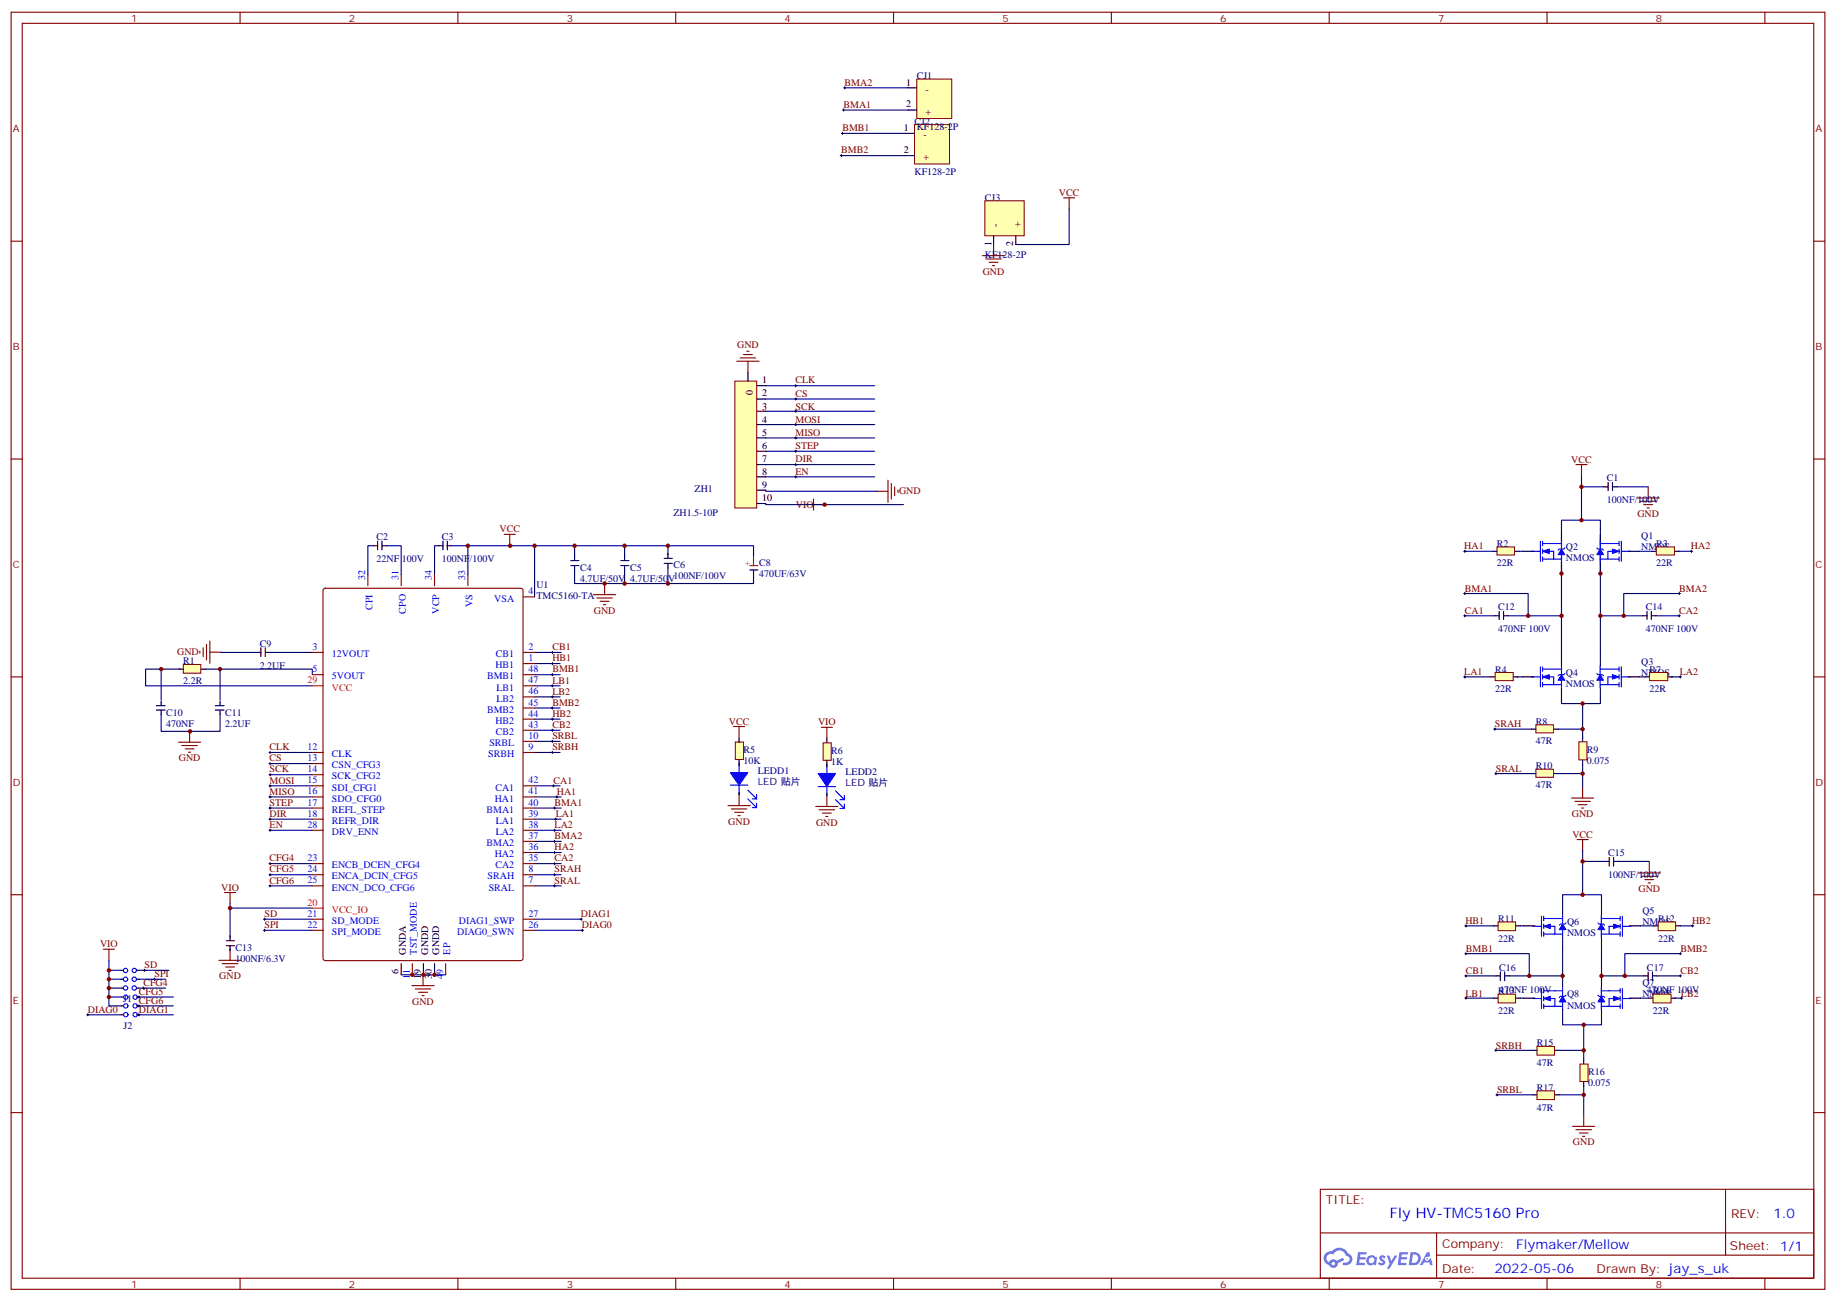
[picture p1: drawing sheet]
<svg xmlns="http://www.w3.org/2000/svg" width="583mm" height="413mm" viewBox="0 0 583 413" stroke-linecap="round" stroke-linejoin="round" font-family="sans-serif">
<g fill="none" stroke="#000" stroke-width=".32">
<path d="M267.4 34.9h.7M267.8 27.9h.7M267.8 34.6v.7M268.1 27.5v.7M266.7 49.4h.7M267.1 42.3h.7M267.1 49v.7M267.4 42v.7M252.2 122.4h.7M252.2 139h.7M252.2 134.8h.7M252.2 130.5h.7"/>
<path d="M252.2 126.6h.7M252.6 122.1v.7M252.6 126.3v.7M252.6 130.2v.7M252.6 134.4v.7M252.6 138.6v.7M252.2 151.3h.7M252.2 147.5h.7M252.2 143.2h.7M252.6 142.9v.7M252.6 147.1v.7M252.6 151v.7"/>
<path d="M464.6 175h.7M465 174.6v.7M536.6 175h.7M536.9 174.6v.7M464.6 188.4h.7M464.6 195.4h.7M465 188v.7M465 195.1v.7M532.7 188.4h.7M532.7 195.4h.7M533 188v.7M533 195.1v.7"/>
<path d="M175 207.1h.7M175 210.6h.7M175 214.1h.7M175 217.7h.7M175.3 206.7v.7M175.3 210.3v.7M175.3 213.8v.7M175.3 217.3v.7M464.6 214.8h.7M465 214.5v.7M533 214.8h.8M533.4 214.5v.7"/>
<path d="M85.4 238.8h.7M85.7 238.5v.7M175 238.8h.7M175 221.2h.7M175 224.7h.7M175 228.2h.7M175 231.8h.7M175 235.3h.7M175.3 220.8v.7M175.3 224.4v.7M175.3 227.9v.7M175.3 231.4v.7"/>
<path d="M175.3 234.9v.8M175.3 238.5v.7M474.1 231.4h.7M474.5 231.1v.7M85.4 242.4h.7M85.4 245.9h.7M85.4 249.4h.7M85.4 252.9h.7M85.4 256.5h.7M85.4 260h.7M85.7 242v.7M85.7 245.5v.7"/>
<path d="M85.7 249.1v.7M85.7 252.6v.7M85.7 256.1v.7M85.7 259.6v.7M175.3 249.4h.7M175.7 256.5h.7M175.7 249.1v.7M176 260h.7M176 256.1v.7M176.4 252.9h.7M176.4 259.6v.7M176.7 252.6v.7"/>
<path d="M474.5 245.5h.7M474.8 245.2v.7M85.4 263.5h.7M85.4 274.1h.7M85.4 277.6h.7M85.7 263.2v.7M85.7 273.8v.7M85.7 277.3v.7M175.7 263.5h.7M175.7 267.1h.7M175.7 270.6h.7M175.7 274.1h.7"/>
<path d="M175.7 277.6h.7M176 263.2v.7M176 266.7v.7M176 270.2v.7M176 273.8v.7M176 277.3v.7M83.6 291.7h.7M83.6 295.3h.7M84 291.4v.7M84 294.9v.7M85.4 281.2h.7M85.7 280.8v.7"/>
<path d="M175.7 281.2h.7M176 280.8v.7M184.1 291.7h.8M184.5 291.4v.7M184.5 295.3h.7M184.9 294.9v.7M465 293.9h.7M465.3 293.5v.7M536.9 293.9h.7M537.3 293.5v.7M43.7 319.3h.7M43.7 316.4h.7"/>
<path d="M44.1 316.1v.7M44.1 318.9v.7M45.2 313.6h.7M45.5 308h.7M45.5 313.3v.7M45.9 307.6v.7M48.7 310.8h.7M49 310.4v.7M465 316.8h.7M465 302.7h.7M465 309.7h.7M465.3 302.3v.7"/>
<path d="M465.3 309.4v.7M465.3 316.4v.7M533 302.7h.8M533 309.7h.8M533.4 302.3v.7M533.4 309.4v.7M533.4 316.8h.7M533.8 316.4v.7M27.5 322.1h.7M27.9 321.7v.7M43.7 322.1h.7M44.1 321.7v.7"/>
<path d="M474.5 333.4h.7M474.8 333v.7M474.8 347.5h.7M475.2 347.1v.7"/>
</g>
<g fill="none" stroke="#800000" stroke-width=".35">
<path d="M315.4 77.6v3.5M337.6 62.8h3.5M339.4 62.8v3.5M311.9 81.1h7M312.9 82.2h5M314 83.3h2.8M315 84.3h.7M233.9 114.7h7M234.9 113.6h5M236 112.5h2.8M237.1 111.5h.7M237.4 114.7v3.5"/>
<path d="M258.2 158.4v3.5M278.3 155.9h3.6M281.9 152.4v7.1M282.9 153.5v4.9M284 154.5v2.8M285 155.6v.7M500.2 147.5h3.6M502 147.5v3.5M519.6 158h7.1M520.7 159.1h4.9M523.2 154.5v3.5M160 169.6h3.6"/>
<path d="M161.8 169.6v3.5M258.2 160.2h3.6M521.8 160.2h2.8M522.8 161.2h.7M188.4 188.7h7M189.4 189.8h5M190.5 190.9h2.8M191.6 191.9h.7M191.9 185.2v3.5M63.4 206.6v.7M64.5 205.6v2.8M65.6 204.5v5"/>
<path d="M66.6 207h3.5M66.6 203.5v7M56.7 235.6h7M57.7 236.6h5M58.8 237.7h2.8M59.8 238.7h.7M60.2 232v3.6M232.8 230.6h3.6M234.6 230.6v3.5M260.7 230.9h3.5M262.5 230.9v3.5M231.1 255.7h7"/>
<path d="M232.1 256.8h5M233.2 257.8h2.8M234.2 258.9h.7M234.6 252.2v3.5M258.9 256h7.1M260 257h4.9M261.1 258.1h2.8M262.1 259.1h.7M262.5 252.4v3.6M498.8 253.3h7.1M499.9 254.4h4.9M500.9 255.4h2.9"/>
<path d="M502 256.5h.7M502.4 249.8v3.5M500.6 266.5h3.5M502.4 266.5v3.5M520 277.1h7M521.1 278.1h4.9M522.1 279.2h2.8M523.5 273.5v3.6M71.3 283.3h3.5M73 283.3v3.5M523.2 280.2h.7M32.8 301.3h3.5"/>
<path d="M34.6 301.3v3.5M69.5 304.8h7.1M70.6 305.9h4.9M71.6 306.9h2.8M72.7 308h.7M73 301.3v3.5M130.8 312.8h7M131.8 313.9h4.9M132.9 314.9h2.8M133.9 316h.7M134.3 309.3v3.5M499.2 357.5h7"/>
<path d="M500.2 358.6h5M501.3 359.6h2.8M502.7 354v3.5M502.4 360.7h.7"/>
</g>
<g fill="none" stroke="#000080" stroke-width=".35">
<path d="M267.8 34.9h20.4M268.1 27.9h20.1M267.1 49.4h20.4M267.4 42.3h20.1M339.4 66.3v11.3h-17M243.1 139h34.5M243.1 134.8h34.5M243.1 130.5h34.5M243.1 126.6h34.5M243.1 122.4h34.5M243.1 155.6v.3h35.2M243.1 159.8v.4h43.7"/>
<path d="M243.1 151.3h34.5M243.1 147.5h34.5M243.1 143.2h34.5M502 151v14.1h-6.3v2.8M502 154.5h7.1M513.3 154.5h9.9M118.5 173.2h-1.7v9.2M122.8 173.2h4.6v9.2M139.3 173.2h-1.4v9.2M143.2 173.2h5.3v9.2M148.5 173.2h21.2v16.2M169.7 173.2h12.7"/>
<path d="M198.3 173.2v3.5M212 176v-2.8h-29.6v3.5M212 173.2h27.2v3.5M465 175h8.8M482.2 175h1.1M495.7 169.7v25.7h-17M502 165.1h6v2.8M508 169.7v25.7h13.4M520.3 175h3.9M532.7 175h4.2M198.3 181v4.2M212 180.3v4.9h-29.6v-4.2"/>
<path d="M239.2 183.8v1.4h-27.2M465 188.4h20.1v7M465 195.4h9.5M495.7 195.4v12.4M508 195.4v12.4M525.6 195.4h7.4M533 188.4h-17.6v7M51.2 212.4v9.8M57.1 212.4h-10.9v5.3h52.9M65.3 212.4h33.8v1.7M69.8 212.4v9.8M70.2 207.1h11.3"/>
<path d="M85.7 207.1h13.4M169.7 207.1h8.5M169.7 210.6h8.1M169.7 214.1h8.1M169.7 217.7h8.1M465 214.8h8.1M481.5 214.8h1.8M520.3 214.8h1.8M530.6 214.8h2.8M51.2 226.8v5.3h18.6v-5.3M85.7 238.8h13.4M169.7 238.8h8.1"/>
<path d="M169.7 221.2h8.1M169.7 224.7h8.1M169.7 228.2h8.1M169.7 231.8h8.1M169.7 235.3h8.1M474.5 231.4h11.6M494.6 231.4h7.8v2.8M495.7 221.9v1.4h12.3v-1.4M502.4 223.3v8.1M85.7 242.4h13.4M85.7 245.9h13.4M85.7 249.4h13.4"/>
<path d="M85.7 252.9h13.4M85.7 256.5h13.4M85.7 260h13.4M169.7 249.4h8.1M169.7 252.9h8.5M169.7 256.5h8.5M169.7 260h8.5M474.8 245.5h11.3M494.6 245.5h7.8M502.4 242.7v7.1M85.7 263.5h13.4M85.7 274.1h13.4"/>
<path d="M85.7 277.6h13.4M169.7 263.5h8.5M169.7 267.1h8.5M169.7 270.6h8.5M169.7 274.1h8.5M169.7 277.6h8.5M502.4 269.9v14.1h-6.4v2.8M502.4 273.4h7M513.6 273.4h9.9M73 286.8v1.4M84 291.7h15.1M84 295.3h15.1"/>
<path d="M85.7 281.2h13.4M99.1 288.2h-26.1v9.2M169.7 291.7h14.8M169.7 295.3h15.2M169.7 281.2h8.5M465.3 293.9h8.8M482.6 293.9h1.1M502.4 284h6v2.8M520.7 293.9h4.2M533.4 293.9h3.9M34.6 316.4v2.9h3.9M34.6 313.6v2.8h3.9"/>
<path d="M34.6 310.8v2.8h3.9M34.6 308v2.8h3.9M34.6 304.8v3.2h3.9M44.1 316.4h10.9M44.1 319.3h10.9M44.1 308h9.5M44.1 310.8h8.5M44.1 313.6h8.5M73 301.3v.3M127.4 309.4h14.1M465.3 302.7h20.1v7M465.3 309.7h9.5"/>
<path d="M465.3 316.8h8.8M482.6 316.8h1.1M496 300.9v8.8h-16.9M508.4 300.9v8.8h13.4M520.7 316.8h2.5M526 309.7h7.4M531.6 316.8h2.2M533.4 302.7h-17.6v7M27.9 322.1h10.6M44.1 322.1h10.9M474.8 333.4h11.7M494.9 333.4h7.8v2.8"/>
<path d="M496 323.8v1.5h12.4v-1.5M502.7 325.3v8.1M475.2 347.5h11.3M494.9 347.5h7.8M502.7 344.7v9.1"/>
</g>
<path d="M118.5 173.2h1.4M119.9 171.7v2.8M121.2 171.7v2.8M121.4 173.2h1.4M139.3 173.2h1.4M140.6 171.7v2.8M141.8 173.2h1.4M142 171.7v2.8M81.5 207.1h1.4M82.8 205.6v2.8M84.2 205.6v2.8M84.3 207.1h1.4" fill="none" stroke="#000" stroke-width=".35"/>
<path d="M58.2 210.9h5.5v2.8h-5.5z" fill="#ffffb0" stroke="#800000" stroke-width=".32"/>
<g fill="none" stroke="#000" stroke-width=".35">
<path d="M181.2 179.5h2.6M181.2 177.9h2.6M182.4 176.4v1.4M182.4 179.6v1.4M197.1 179.5h2.6M197.1 177.9h2.6M198.3 176.4v1.4M198.3 179.6v1.4M210.8 178.8h2.6M210.8 177.2h2.6M212 175.7v1.4M212 178.9v1.4"/>
<path d="M483.3 175h3.5M495.7 167.9v3.5M495.7 178.5v3.5M508 167.9v3.5M508 178.5v3.5M516.8 175h3.5M56.8 212.4h1.4M63.9 212.4h1.4M483.3 214.8h3.5M495.7 207.8v3.5M495.7 218.4v3.5M508 207.8v3.5"/>
<path d="M508 218.4v3.5M516.8 214.8h3.5M49.6 225.4h2.8M49.6 224h2.8M51.2 222.6v1.4M51.2 225.4v1.4M68.3 225.4h2.8M68.3 224h2.8M69.8 222.6v1.4M69.8 225.4v1.4M127.4 305.9v3.5M134.4 305.9v3.5"/>
<path d="M137.9 305.9v3.5"/>
</g>
<g fill="none" stroke="#870000" stroke-width=".35">
<path d="M102.8 186.9l.4-.2h62.1l.7 .4v117.1l-.4 .6-62.4 .1-.6-.5-.1-117zM116.8 182.4v3.5M127.4 182.4v3.5M137.9 182.4v3.5M148.5 182.4v3.5M166.2 189.4h3.5M99.1 207.1h3.6M99.1 214.1h3.6M166.2 217.7h3.5M166.2 210.6h3.5M166.2 207.1h3.5M166.2 214.1h3.5"/>
<path d="M99.1 238.8h3.6M166.2 231.8h3.5M166.2 228.2h3.5M166.2 224.7h3.5M166.2 221.2h3.5M166.2 238.8h3.5M166.2 235.3h3.5M99.1 242.4h3.6M99.1 245.9h3.6M99.1 249.4h3.6M99.1 252.9h3.6M99.1 256.5h3.6"/>
<path d="M99.1 260h3.6M166.2 249.4h3.5M166.2 252.9h3.5M166.2 256.5h3.5M166.2 260h3.5M99.1 274.1h3.6M99.1 277.6h3.6M99.1 263.5h3.6M166.2 274.1h3.5M166.2 277.6h3.5M166.2 263.5h3.5M166.2 270.6h3.5"/>
<path d="M166.2 267.1h3.5M99.1 291.7h3.6M99.1 295.3h3.6M99.1 281.2h3.6M166.2 291.7h3.5M166.2 295.3h3.5M166.2 281.2h3.5M130.9 305.9v3.5M141.5 305.9v3.5"/>
</g>
<path d="M99.1 217.7h3.6M99.1 288.2h3.6" fill="none" stroke="#f00" stroke-width=".35"/>
<g fill="none" stroke="#00f" stroke-width=".35">
<path d="M486.1 175h2.8M488.9 171.8v6.4M489.7 172.5h6M489.7 175h3.5v2.4M489.7 177.4h3.5M489.7 171.8v1.4M489.7 174.3v1.4M489.7 176.7v1.5M493.2 177.4h2.5v1.1M495.7 171.4v2.9M495.7 176v1.4M496.7 173.9l-.3 .4h-1.5l-.3 .3"/>
<path d="M506.9 173.9l.3 .4h1.4l.4 .3M507.9 172.5h6M507.9 171.4v2.9M507.9 176v1.4M510.4 177.4h-2.5v1.1M510.4 177.4h3.5M513.9 175h-3.5v2.4M513.9 171.8v1.4M513.9 174.3v1.4M513.9 176.7v1.5M514.6 175h2.9M514.6 171.8v6.4"/>
<path d="M486.1 214.8h2.8M488.9 211.7v6.3M489.7 211.7v1.4M489.7 214.1v1.4M489.7 216.6v1.4M489.7 214.8h3.5v2.5M489.7 212.4h6M489.7 217.3h3.5M493.2 217.3h2.5v1.1M495.7 211.3v2.8M495.7 215.9v1.4M496.7 213.8l-.3 .3h-1.5l-.3 .4"/>
<path d="M506.9 213.8l.3 .3h1.4l.4 .4M507.9 212.4h6M507.9 211.3v2.8M507.9 215.9v1.4M510.4 217.3h-2.5v1.1M510.4 217.3h3.5M513.9 214.8h-3.5v2.5M513.9 211.7v1.4M513.9 214.1v1.4M513.9 216.6v1.4M514.6 214.8h2.9M514.6 211.7v6.3"/>
</g>
<g fill="#00f" stroke="#00f" stroke-width=".32">
<path d="M489.7 175l2.1-.7v1.4z"/>
<path d="M495.7 174.3l1 1.7h-2.1z"/>
<path d="M489.7 214.8l2.1-.7v1.4z"/>
<path d="M495.7 214.1l1 1.8h-2.1z"/>
<path d="M511.8 174.3l2.1 .7-2.1 .7z"/>
<path d="M507.9 174.3l1.1 1.7h-2.1z"/>
<path d="M511.8 214.1l2.1 .7-2.1 .7z"/>
<path d="M507.9 214.1l1.1 1.8h-2.1z"/>
</g>
<path d="M501.2 235.4h2.5v5.8h-2.5z" fill="#ffffb0" stroke="#800000" stroke-width=".32"/>
<path d="M502.4 233.9v1.4M502.4 241.3v1.4" fill="none" stroke="#000" stroke-width=".35"/>
<path d="M487.5 230h5.6v2.6h-5.6z" fill="#ffffb0" stroke="#800000" stroke-width=".32"/>
<path d="M486.1 231.4h1.4M493.2 231.4h1.4" fill="none" stroke="#000" stroke-width=".35"/>
<path d="M487.5 244.1h5.6v2.6h-5.6z" fill="#ffffb0" stroke="#800000" stroke-width=".32"/>
<g fill="none" stroke="#000" stroke-width=".35">
<path d="M509.1 154.5h1.3M510.4 153.1v2.6M511.8 153.1v2.6M511.9 154.5h1.4M474.5 195.4h1.4M475.9 194v2.6M477.3 194v2.6M477.3 195.4h1.4M521.4 195.4h1.4M522.8 194v2.6M524.2 194v2.6M524.2 195.4h1.4"/>
<path d="M486.1 245.5h1.4M493.2 245.5h1.4M483.7 293.9h3.5M496 286.8v3.5M496 297.4v3.5M508.4 286.8v3.5M508.4 297.4v3.5M517.2 293.9h3.5M483.7 316.8h3.5M496 309.7v3.6M508.4 309.7v3.6M517.2 316.8h3.5"/>
<path d="M496 320.3v3.5M508.4 320.3v3.5"/>
</g>
<g fill="none" stroke="#00f" stroke-width=".35">
<path d="M486.5 294h2.8M489.3 290.8v6.4M490 291.5h6M490 294h3.5v2.5M490 296.5h3.5M490 290.8v1.4M490 293.3v1.4M490 295.8v1.4M493.5 296.5h2.5v1M496 290.5v2.8M496 295.1v1.4M497.1 292.9l-.4 .4h-1.4l-.4 .3"/>
<path d="M507.2 292.9l.4 .4h1.4l.3 .3M508.3 291.5h6M508.3 290.5v2.8M508.3 295.1v1.4M510.8 296.5h-2.5v1M510.8 296.5h3.5M514.3 294h-3.5v2.5M514.3 290.8v1.4M514.3 293.3v1.4M514.3 295.8v1.4M515 294h2.8M515 290.8v6.4"/>
<path d="M486.5 316.9h2.8M489.3 313.8v6.3M490 313.8v1.4M490 316.2v1.4M490 318.7v1.4M490 316.9h3.5v2.5M490 314.5h6M490 319.4h3.5M493.5 319.4h2.5v1.1M496 313.4v2.8M496 318v1.4M497.1 315.9l-.4 .3h-1.4l-.4 .4"/>
<path d="M507.2 315.9l.4 .3h1.4l.3 .4M508.3 314.5h6M508.3 313.4v2.8M508.3 318v1.4M510.8 319.4h-2.5v1.1M510.8 319.4h3.5M514.3 316.9h-3.5v2.5M514.3 313.8v1.4M514.3 316.2v1.4M514.3 318.7v1.4M515 316.9h2.8M515 313.8v6.3"/>
</g>
<g fill="#00f" stroke="#00f" stroke-width=".32">
<path d="M490 294l2.1-.7v1.4z"/>
<path d="M496 293.3l1.1 1.8h-2.2z"/>
<path d="M490 316.9l2.1-.7v1.4z"/>
<path d="M496 316.2l1.1 1.8h-2.2z"/>
<path d="M512.2 293.3l2.1 .7-2.1 .7z"/>
<path d="M508.3 293.3l1 1.8h-2.1z"/>
<path d="M512.2 316.2l2.1 .7-2.1 .7z"/>
<path d="M508.3 316.2l1 1.8h-2.1z"/>
</g>
<path d="M501.5 337.7h2.6v5.6h-2.6z" fill="#ffffb0" stroke="#800000" stroke-width=".32"/>
<path d="M502.7 336.2v1.4M502.7 343.3v1.4" fill="none" stroke="#000" stroke-width=".35"/>
<path d="M487.9 332.1h5.5v2.8h-5.5z" fill="#ffffb0" stroke="#800000" stroke-width=".32"/>
<path d="M486.5 333.4h1.4M493.6 333.4h1.3" fill="none" stroke="#000" stroke-width=".35"/>
<path d="M487.9 346.2h5.5v2.8h-5.5z" fill="#ffffb0" stroke="#800000" stroke-width=".32"/>
<g fill="none" stroke="#000" stroke-width=".35">
<path d="M509.4 273.4h1.4M510.8 272.1v2.8M512.2 272.1v2.8M512.3 273.4h1.3M474.8 309.7h1.4M476.2 308.5v2.8M477.6 308.5v2.8M477.7 309.7h1.4M521.8 309.7h1.3M523.1 308.5v2.8M524.5 308.5v2.8M524.6 309.7h1.4"/>
<path d="M486.5 347.5h1.4M493.6 347.5h1.3"/>
</g>
<path d="M475.2 173.6h5.5v2.6h-5.5z" fill="#ffffb0" stroke="#800000" stroke-width=".32"/>
<path d="M473.8 175h1.4M480.9 175h1.3" fill="none" stroke="#000" stroke-width=".35"/>
<path d="M474.6 213.5h5.7v2.5h-5.7z" fill="#ffffb0" stroke="#800000" stroke-width=".32"/>
<path d="M473.1 214.8h1.4M480.5 214.8h1.4" fill="none" stroke="#000" stroke-width=".35"/>
<path d="M525.7 173.6h5.8v2.6h-5.8z" fill="#ffffb0" stroke="#800000" stroke-width=".32"/>
<path d="M524.2 175h1.4M531.7 175h1.3" fill="none" stroke="#000" stroke-width=".35"/>
<path d="M523.6 213.5h5.8v2.5h-5.8z" fill="#ffffb0" stroke="#800000" stroke-width=".32"/>
<path d="M522.1 214.8h1.4M529.5 214.8h1.4" fill="none" stroke="#000" stroke-width=".35"/>
<path d="M475.5 292.6h5.6v2.8h-5.6z" fill="#ffffb0" stroke="#800000" stroke-width=".32"/>
<path d="M474.1 293.9h1.4M481.2 293.9h1.4" fill="none" stroke="#000" stroke-width=".35"/>
<path d="M475.5 315.5h5.6v2.8h-5.6z" fill="#ffffb0" stroke="#800000" stroke-width=".32"/>
<path d="M474.1 316.8h1.4M481.2 316.8h1.4" fill="none" stroke="#000" stroke-width=".35"/>
<path d="M524.7 315.5h5.7v2.8h-5.7z" fill="#ffffb0" stroke="#800000" stroke-width=".32"/>
<path d="M523.2 316.8h1.4M530.6 316.8h1.4" fill="none" stroke="#000" stroke-width=".35"/>
<path d="M526.3 292.6h5.6v2.8h-5.6z" fill="#ffffb0" stroke="#800000" stroke-width=".32"/>
<path d="M238 180.9h2.6M239.2 181v2.8M524.9 293.9h1.4M532 293.9h1.4" fill="none" stroke="#000" stroke-width=".35"/>
<path d="M238 179.5h2.6M239.2 176.7v2.8" fill="none" stroke="#f00" stroke-width=".35"/>
<path d="M312.6 63.7h12.5v11.1h-12.5z" fill="#ffffb0" stroke="#800000" stroke-width=".32"/>
<path d="M315.4 74.8v2.8M322.4 74.8v2.8" fill="none" stroke="#000" stroke-width=".35"/>
<path d="M290.3 39.6h11.1v12.5h-11.1z" fill="#ffffb0" stroke="#800000" stroke-width=".32"/>
<path d="M287.5 42.3h2.8M287.5 49.4h2.8" fill="none" stroke="#000" stroke-width=".35"/>
<path d="M291 25.1h11.1v12.5h-11.1z" fill="#ffffb0" stroke="#800000" stroke-width=".32"/>
<path d="M288.2 27.9h2.8M288.2 34.9h2.8" fill="none" stroke="#000" stroke-width=".35"/>
<path d="M233.3 121h6.9v40.2h-6.9z" fill="#ffffb0" stroke="#800000" stroke-width=".32"/>
<g fill="none" stroke="#000" stroke-width=".35">
<path d="M237.4 118.2v2.8M240.3 139h2.8M240.3 134.8h2.8M240.3 130.5h2.8M240.3 126.6h2.8M240.3 122.4h2.8M240.3 143.2h2.8M240.3 147.5h2.8M240.3 151.3h2.8M240.3 155.6h2.8M240.3 159.8h2.8M234.6 242.4v.7"/>
<path d="M234.6 251.5v.7M71.8 298.6h2.6M73 297v1.4M38.5 308h.6M38.5 310.8h.6M38.5 313.6h.6M38.5 316.4h.6M38.5 319.3h.6M43.4 308h.7M43.4 310.8h.7M43.4 313.6h.7M43.4 316.4h.7"/>
<path d="M43.4 319.3h.7M71.8 300.2h2.6M73 300.2v1.4M38.5 322.1h.6M43.4 322.1h.7"/>
</g>
<g fill="none" stroke="#00f" stroke-width=".35">
<path d="M231.8 249.2h5.6M234.6 242.4v9.8M237.4 250.8l2.8 2.8M237.4 253.6l2.8 2.7M238.8 253.6h1.4M238.8 256.3h1.4M240.2 252.2v1.4M240.2 254.9v1.4M40.5 308a.69 .69 0 0 0-.9-.6 .69 .69 0 0 0-.3 1.1 .69 .69 0 0 0 1.2-.2v-.3M43.3 308a.7 .7 0 0 0-.9-.6 .7 .7 0 0 0-.3 1.1 .7 .7 0 0 0 1.2-.2v-.3"/>
<circle cx="39.8" cy="310.8" r=".69"/>
<circle cx="39.8" cy="313.6" r=".69"/>
<circle cx="39.9" cy="319.3" r=".69"/>
<circle cx="39.9" cy="316.5" r=".69"/>
<circle cx="42.6" cy="310.8" r=".7"/>
<circle cx="42.6" cy="313.6" r=".69"/>
<circle cx="42.9" cy="319.3" r=".69"/>
<circle cx="42.9" cy="316.5" r=".69"/>
<circle cx="39.9" cy="322" r=".69"/>
<circle cx="42.9" cy="322" r=".69"/>
</g>
<path d="M231.8 245.2h5.6l-2.8 4z" fill="#00f" stroke="#00f" stroke-width=".32"/>
<path d="M233.4 235.5h2.6v5.6h-2.6z" fill="#ffffb0" stroke="#800000" stroke-width=".32"/>
<path d="M234.6 234.2v1.4M234.6 241v1.4M262.5 242.7v.7M262.5 251.9v.7" fill="none" stroke="#000" stroke-width=".35"/>
<path d="M259.7 249.7h5.5M262.5 242.7v9.7M265.2 251l2.8 2.8M265.2 253.8l2.8 2.8M266.6 253.8h1.4M266.6 256.6h1.4M268 252.4v1.4M268 255.2v1.4" fill="none" stroke="#00f" stroke-width=".35"/>
<path d="M259.7 245.5h5.5l-2.7 4.2z" fill="#00f" stroke="#00f" stroke-width=".32"/>
<path d="M261.3 235.8h2.6v5.5h-2.6z" fill="#ffffb0" stroke="#800000" stroke-width=".32"/>
<path d="M262.5 234.2v1.4M262.5 241.3v1.4" fill="none" stroke="#000" stroke-width=".35"/>
<g fill="none" stroke="#870000" stroke-width=".35">
<path d="M3.5 3.9h575.8v405.3h-575.8zM7.1 7.4h568.6v398.3h-568.6zM76.2 3.9v3.5M145.3 3.9v3.5M214.5 3.9v3.5M283.6 3.9v3.5M352.8 3.9v3.5M421.9 3.9v3.5M491.1 3.9v3.5M560.2 3.9v3.5M3.5 76.6h3.6M575.7 76.6h3.6"/>
<path d="M3.5 145.7h3.6M575.7 145.7h3.6M3.5 214.8h3.6M575.7 214.8h3.6M3.5 284h3.6M575.7 284h3.6M3.5 353.1h3.6M575.7 353.1h3.6M419.1 377.5h156.6v28.2h-156.6zM547.7 377.5v20.9M419.1 391.3h156.5M456 398.4h119.6"/>
<path d="M456 391.3v14.1M76.2 405.7v3.5M145.3 405.7v3.5M214.5 405.7v3.5M283.6 405.7v3.5M352.8 405.7v3.5M421.9 405.7v3.5M491.1 405.7v3.5M560.2 405.7v3.5"/>
</g>
<g fill="#5487ff">
<path d="M438.1 398.6a1.22 1.22 0 0 1 1.7 .3l-.4 .6a.47 .47 0 0 0-.3-.4 .47 .47 0 0 0-.5 .2l.1 .2a1.14 1.14 0 0 1 .8 1.8 1.14 1.14 0 0 1-1.9 0l-.2-.2 .5-.6 .7 .4a.29 .29 0 0 0 .3-.2 .29 .29 0 0 0-.2-.3 1.04 1.04 0 0 1-.6-1.8z"/>
<path d="M431.1 397.4h2.3l.4 .2-.2 .5h-1.8l-.1 .9h1.5l.3 .4-.3 .3h-1.6l-.2 1.1 1.7 .1 .2 .3-.2 .3-2.6 .1z"/>
<path d="M444.2 397.4l2.7 .2-.1 .5h-1.8l-.2 .9h1.6l.3 .4-.4 .3h-1.6l-.1 1.1 1.7 .1 .2 .3-.2 .3-2.7 .1z"/>
<path d="M453 397.4h.7l.3 1.3-.6 .3a.69 .69 0 0 0-1 .3 .69 .69 0 0 0 .4 .9 .69 .69 0 0 0 .9-.6l.5-.3 .6 2.2h-.8l-.3-.8h-1.7l-.5 .8h-.8z"/>
<path d="M440.2 398.5h.8l.6 1.8 1.1-1.8h.9l-2.6 4.2h-.8l.9-1.6z"/>
<path d="M447.8 397.4l-.6 4.2h1.3a2.11 2.11 0 0 0 2.5-2.2 2.11 2.11 0 0 0-2.5-2zM448.5 398.1a1.43 1.43 0 0 1 1.6 1.6 1.43 1.43 0 0 1-2 1.1z"/>
<path d="M434.1 399a1.54 1.54 0 0 0-.1 2.2 1.54 1.54 0 0 0 2.1 .1l.7 .3 .3-2.3-.6-.3a1.49 1.49 0 0 0-2.4 0zM434.3 400a.95 .95 0 0 1 1.9 0 .95 .95 0 0 1-1.9 0z"/>
<path d="M420.8 397.8a2.18 2.18 0 0 0 1.1 3.7 1.44 1.44 0 0 0 1.6 .9 1.44 1.44 0 0 0 1.2-1.5l2-1-.5-.7-1.9 1a1.47 1.47 0 0 0-2.4 .4 1.39 1.39 0 0 1-.7-1.9 1.39 1.39 0 0 1 2-.5 2.12 2.12 0 0 1 2.2-1.3 2.12 2.12 0 0 1 1.9 1.7 1.14 1.14 0 0 1 1 1.4 1.14 1.14 0 0 1-1.6 .7 .43 .43 0 0 0-.5 .4 .43 .43 0 0 0 .4 .5 1.98 1.98 0 0 0 2.5-1.3 1.98 1.98 0 0 0-1.2-2.5 3.1 3.1 0 0 0-5.3-.7l-.9 .1zM422.7 401.1a.55 .55 0 0 1 1.1 0 .55 .55 0 0 1-1.1 0z"/>
<circle cx="453" cy="399.5" r=".26"/>
</g>
<g fill="#800000">
<circle cx="34.6" cy="316.4" r=".71"/>
<circle cx="34.6" cy="313.6" r=".71"/>
<circle cx="34.6" cy="310.8" r=".71"/>
<circle cx="34.6" cy="308" r=".71"/>
<circle cx="51.2" cy="212.4" r=".71"/>
<circle cx="60.3" cy="232.1" r=".71"/>
<circle cx="69.9" cy="212.4" r=".71"/>
<circle cx="73" cy="288.2" r=".71"/>
<circle cx="130.9" cy="309.4" r=".71"/>
<circle cx="134.4" cy="309.4" r=".71"/>
<circle cx="137.9" cy="309.4" r=".71"/>
<circle cx="148.5" cy="173.2" r=".71"/>
<circle cx="161.9" cy="173.2" r=".71"/>
<circle cx="169.7" cy="173.2" r=".71"/>
<circle cx="182.4" cy="173.2" r=".71"/>
<circle cx="191.9" cy="185.2" r=".71"/>
<circle cx="198.3" cy="185.2" r=".71"/>
<circle cx="198.3" cy="173.2" r=".71"/>
<circle cx="212" cy="185.2" r=".71"/>
<circle cx="212" cy="173.2" r=".71"/>
<circle cx="261.8" cy="160.2" r=".71"/>
<circle cx="485.1" cy="195.4" r=".71"/>
<circle cx="485.4" cy="309.7" r=".71"/>
<circle cx="495.7" cy="195.4" r=".71"/>
<circle cx="495.7" cy="182" r=".71"/>
<circle cx="496" cy="309.7" r=".71"/>
<circle cx="502" cy="165.1" r=".71"/>
<circle cx="502" cy="154.5" r=".71"/>
<circle cx="502.4" cy="284" r=".71"/>
<circle cx="502.4" cy="273.4" r=".71"/>
<circle cx="502.4" cy="245.5" r=".71"/>
<circle cx="502.4" cy="231.4" r=".71"/>
<circle cx="502.4" cy="223.3" r=".71"/>
<circle cx="502.7" cy="347.5" r=".71"/>
<circle cx="502.7" cy="333.4" r=".71"/>
<circle cx="502.7" cy="325.3" r=".71"/>
<circle cx="508" cy="195.4" r=".71"/>
<circle cx="508" cy="182" r=".71"/>
<circle cx="508.4" cy="309.7" r=".71"/>
<circle cx="515.4" cy="195.4" r=".71"/>
<circle cx="515.8" cy="309.7" r=".71"/>
</g>
<text font-size="4.6" fill="#00f" x="441.2" y="386.5">Fly HV-TMC5160 Pro</text>
<g font-size="4.2" fill="#00f">
<text x="562.9" y="386.7">1.0</text>
<text x="481.3" y="396.3">Flymaker/Mellow</text>
<text x="474.4" y="404.1">2022-05-06</text>
</g>
<g font-size="3.9" fill="#800">
<text x="420.9" y="382.1">TITLE:</text>
<text x="549.5" y="386.7">REV:</text>
<text x="457.8" y="396.3">Company:</text>
<text x="549.1" y="396.9">Sheet: 1/1</text>
<text x="457.8" y="403.9">Date:</text>
<text x="506.8" y="404">Drawn By: jay_s_uk</text>
</g>
<g font-size="3.2" fill="#800">
<text x="41.6" y="6.9">1</text>
<text x="110.8" y="6.9">2</text>
<text x="179.9" y="6.9">3</text>
<text x="249.1" y="6.9">4</text>
<text x="318.2" y="6.9">5</text>
<text x="387.3" y="6.9">6</text>
<text x="456.5" y="6.9">7</text>
<text x="525.6" y="6.9">8</text>
<text x="4.1" y="42">A</text>
<text x="576.3" y="42">A</text>
<text x="4.1" y="111.1">B</text>
<text x="576.3" y="111.1">B</text>
<text x="4.1" y="180.3">C</text>
<text x="576.3" y="180.3">C</text>
<text x="4.1" y="249.4">D</text>
<text x="576.3" y="249.4">D</text>
<text x="4.1" y="318.6">E</text>
<text x="576.3" y="318.6">E</text>
<text x="41.6" y="408.7">1</text>
<text x="110.8" y="408.7">2</text>
<text x="179.9" y="408.7">3</text>
<text x="249.1" y="408.7">4</text>
<text x="318.2" y="408.7">5</text>
<text x="387.3" y="408.7">6</text>
<text x="456.5" y="408.7">7</text>
<text x="525.6" y="408.7">8</text>
</g>
<g font-size="3.2" fill="#800000">
<text x="268.1" y="27.2">BMA2</text>
<text x="267.8" y="34.2">BMA1</text>
<text x="267.4" y="41.7">BMB1</text>
<text x="267.1" y="48.6">BMB2</text>
<text x="336.1" y="62.2">VCC</text>
<text x="312" y="87.2">GND</text>
<text x="234" y="110.5">GND</text>
<text x="252.5" y="121.7">CLK</text>
<text x="252.5" y="125.9">CS</text>
<text x="252.5" y="130">SCK</text>
<text x="252.5" y="134.2">MOSI</text>
<text x="252.5" y="142.5">STEP</text>
<text x="252.5" y="138.4">MISO</text>
<text x="252.5" y="146.7">DIR</text>
<text x="498.8" y="146.8">VCC</text>
<text x="252.5" y="150.9">EN</text>
<text x="252.6" y="161.1">VIO</text>
<text x="285.4" y="156.9">GND</text>
<text x="519.7" y="164.1">GND</text>
<text x="158.6" y="169">VCC</text>
<text x="464.8" y="174.3">HA1</text>
<text x="536.8" y="174.3">HA2</text>
<text x="465" y="187.7">BMA1</text>
<text x="533" y="187.7">BMA2</text>
<text x="188.5" y="194.8">GND</text>
<text x="465" y="194.8">CA1</text>
<text x="533" y="194.8">CA2</text>
<text x="56.2" y="207.9">GND</text>
<text x="175.3" y="206.4">CB1</text>
<text x="175.3" y="209.9">HB1</text>
<text x="175.3" y="213.4">BMB1</text>
<text x="464.8" y="214.2">LA1</text>
<text x="533.2" y="214.2">LA2</text>
<text x="175.3" y="216.9">LB1</text>
<text x="175.3" y="220.5">LB2</text>
<text x="175.3" y="224">BMB2</text>
<text x="175.3" y="227.5">HB2</text>
<text x="175.3" y="231.1">CB2</text>
<text x="231.4" y="230">VCC</text>
<text x="259.7" y="230.2">VIO</text>
<text x="474.5" y="230.8">SRAH</text>
<text x="85.6" y="238.1">CLK</text>
<text x="175.3" y="234.6">SRBL</text>
<text x="175.3" y="238.1">SRBH</text>
<text x="56.8" y="241.6">GND</text>
<text x="85.6" y="241.6">CS</text>
<text x="85.6" y="245.2">SCK</text>
<text x="474.8" y="244.9">SRAL</text>
<text x="85.6" y="248.7">MOSI</text>
<text x="175.7" y="248.7">CA1</text>
<text x="85.6" y="252.2">MISO</text>
<text x="85.6" y="255.7">STEP</text>
<text x="176" y="255.7">BMA1</text>
<text x="176.7" y="252.2">HA1</text>
<text x="85.6" y="259.3">DIR</text>
<text x="85.6" y="262.8">EN</text>
<text x="176" y="262.8">LA2</text>
<text x="176.4" y="259.3">LA1</text>
<text x="231.2" y="261.8">GND</text>
<text x="259" y="262">GND</text>
<text x="498.9" y="259.4">GND</text>
<text x="176" y="266.3">BMA2</text>
<text x="176" y="269.9">HA2</text>
<text x="499.1" y="265.8">VCC</text>
<text x="85.6" y="273.4">CFG4</text>
<text x="176" y="273.4">CA2</text>
<text x="85.6" y="276.9">CFG5</text>
<text x="85.6" y="280.4">CFG6</text>
<text x="176" y="276.9">SRAH</text>
<text x="176" y="280.4">SRAL</text>
<text x="70.2" y="282.6">VIO</text>
<text x="520.1" y="283.1">GND</text>
<text x="84" y="291">SD</text>
<text x="184.4" y="291">DIAG1</text>
<text x="465.2" y="293.4">HB1</text>
<text x="537.1" y="293.4">HB2</text>
<text x="84" y="294.6">SPI</text>
<text x="184.7" y="294.6">DIAG0</text>
<text x="31.8" y="300.6">VIO</text>
<text x="465.3" y="302.2">BMB1</text>
<text x="533.4" y="302.2">BMB2</text>
<text x="45.9" y="307.4">SD</text>
<text x="49" y="310.2">SPI</text>
<text x="69.6" y="310.9">GND</text>
<text x="465.3" y="309.2">CB1</text>
<text x="533.4" y="309.2">CB2</text>
<text x="44.1" y="315.9">CFG5</text>
<text x="45.5" y="312.9">CFG4</text>
<text x="465.2" y="316.3">LB1</text>
<text x="533.6" y="316.3">LB2</text>
<text x="27.9" y="321.4">DIAG0</text>
<text x="44.1" y="321.4">DIAG1</text>
<text x="130.8" y="318.9">GND</text>
<text x="474.8" y="332.9">SRBH</text>
<text x="475.2" y="347">SRBL</text>
<text x="499.3" y="363.6">GND</text>
</g>
<g font-size="3.2">
<text x="287.6" y="27.2">1</text>
<text x="293.8" y="29.5">-</text>
<text x="287.6" y="34.1">2</text>
<text x="286.9" y="41.6">1</text>
<text x="293.8" y="36.4">+</text>
<text x="293.1" y="43.9">-</text>
<text x="286.9" y="48.6">2</text>
<text x="293.1" y="50.9">+</text>
<text x="317" y="72" transform="rotate(-90 317 72)">-</text>
<text x="323.9" y="72" transform="rotate(-90 323.9 72)">+</text>
<text x="314.7" y="78.2" transform="rotate(-90 314.7 78.2)">1</text>
<text x="321.6" y="78.2" transform="rotate(-90 321.6 78.2)">2</text>
<text x="239" y="125.4" transform="rotate(-90 239 125.4)">0</text>
<text x="242" y="125.8">2</text>
<text x="242" y="121.6">1</text>
<text x="242" y="130">3</text>
<text x="242" y="134.1">4</text>
<text x="242" y="142.5">6</text>
<text x="242" y="138.3">5</text>
<text x="242" y="146.6">7</text>
<text x="242" y="150.8">8</text>
<text x="242" y="155">9</text>
<text x="242" y="159.1">10</text>
<text x="128.8" y="303" transform="rotate(-90 128.8 303)">GNDA</text>
<text x="135.9" y="303" transform="rotate(-90 135.9 303)">GNDD</text>
<text x="139.4" y="303" transform="rotate(-90 139.4 303)">GNDD</text>
<text x="126.5" y="309.1" transform="rotate(-90 126.5 309.1)">6</text>
<text x="133.6" y="310.7" transform="rotate(-90 133.6 310.7)">19</text>
<text x="137.1" y="310.7" transform="rotate(-90 137.1 310.7)">30</text>
</g>
<g font-size="3.2" fill="#000080">
<text x="291" y="25.1">CJ1</text>
<text x="290.3" y="39.6">CJ2</text>
<text x="291" y="41.1">KF128-2P</text>
<text x="290.3" y="55.6">KF128-2P</text>
<text x="312.6" y="63.7">CJ3</text>
<text x="312.6" y="81.8">KF128-2P</text>
<text x="510.1" y="152.8">C1</text>
<text x="220.5" y="156.3">ZH1</text>
<text x="510.1" y="159.6">100NF/100V</text>
<text x="213.8" y="163.7">ZH1.5-10P</text>
<text x="119.5" y="171.4">C2</text>
<text x="140.3" y="171.4">C3</text>
<text x="475.2" y="173.6">R2</text>
<text x="521" y="171.1">Q1</text>
<text x="525.7" y="173.6">R3</text>
<text x="119.5" y="178.4">22NF 100V</text>
<text x="140.3" y="178.4">100NF/100V</text>
<text x="240.9" y="179.5">C8</text>
<text x="475.2" y="179.7">22R</text>
<text x="497.1" y="178.2">NMOS</text>
<text x="497.1" y="174.6">Q2</text>
<text x="521" y="174.6">NMOS</text>
<text x="525.7" y="179.7">22R</text>
<text x="184.1" y="184.6">4.7UF/50V</text>
<text x="184.1" y="181.1">C4</text>
<text x="200" y="184.6">4.7UF/50V100NF/100V</text>
<text x="200" y="181.1">C5</text>
<text x="213.8" y="180.4">C6</text>
<text x="240.9" y="183">470UF/63V</text>
<text x="170.3" y="190.2">TMC5160-TA</text>
<text x="170.3" y="186.7">U1</text>
<text x="475.5" y="193.7">C12</text>
<text x="522.4" y="193.7">C14</text>
<text x="475.5" y="200.5">470NF 100V</text>
<text x="522.4" y="200.5">470NF 100V</text>
<text x="82.5" y="205.3">C9</text>
<text x="58.2" y="210.9">R1</text>
<text x="82.5" y="212.3">2.2UF</text>
<text x="474.6" y="213.5">R4</text>
<text x="497.1" y="214.5">Q4</text>
<text x="521" y="214.5">NMOS</text>
<text x="521" y="211">Q3</text>
<text x="523.6" y="213.5">R7</text>
<text x="58.2" y="217.2">2.2R</text>
<text x="474.6" y="219.6">22R</text>
<text x="497.1" y="218">NMOS</text>
<text x="523.6" y="219.6">22R</text>
<text x="52.8" y="227.1">C10</text>
<text x="71.5" y="227.1">C11</text>
<text x="52.8" y="230.7">470NF</text>
<text x="71.5" y="230.7">2.2UF</text>
<text x="487.5" y="230">R8</text>
<text x="236" y="239">R5</text>
<text x="263.9" y="239.3">R6</text>
<text x="487.5" y="236.1">47R</text>
<text x="503.7" y="239">R9</text>
<text x="236" y="242.6">10K</text>
<text x="240.5" y="245.6">LEDD1</text>
<text x="263.9" y="242.8">1K</text>
<text x="268.4" y="245.9">LEDD2</text>
<text x="487.5" y="244.1">R10</text>
<text x="503.7" y="242.5">0.075</text>
<text x="240.5" y="249.3">LED 贴片</text>
<text x="268.4" y="249.5">LED 贴片</text>
<text x="487.5" y="250.2">47R</text>
<text x="510.4" y="271.8">C15</text>
<text x="510.4" y="278.8">100NF/100V</text>
<text x="475.5" y="292.6">R11</text>
<text x="497.4" y="293.6">Q6</text>
<text x="521.3" y="293.6">NMOS</text>
<text x="521.3" y="290.1">Q5</text>
<text x="526.3" y="292.6">R12</text>
<text x="475.5" y="298.9">22R</text>
<text x="497.4" y="297.2">NMOS</text>
<text x="526.3" y="298.9">22R</text>
<text x="74.8" y="305.3">100NF/6.3V</text>
<text x="74.8" y="301.8">C13</text>
<text x="475.9" y="308.1">C16</text>
<text x="522.8" y="308.1">C17</text>
<text x="475.5" y="315.5">R13</text>
<text x="475.9" y="315.1">470NF 100V</text>
<text x="497.4" y="316.6">Q8</text>
<text x="521.3" y="316.6">NMOS</text>
<text x="521.3" y="313">Q7</text>
<text x="522.8" y="315.1">470NF 100V</text>
<text x="524.7" y="315.5">R14</text>
<text x="39.1" y="318.2">J1 CFG6</text>
<text x="475.5" y="321.8">22R</text>
<text x="497.4" y="320.1">NMOS</text>
<text x="524.7" y="321.8">22R</text>
<text x="39.2" y="326.6">J2</text>
<text x="487.9" y="332.1">R15</text>
<text x="487.9" y="338.4">47R</text>
<text x="504.1" y="341.2">R16</text>
<text x="487.9" y="346.2">R17</text>
<text x="504.1" y="344.8">0.075</text>
<text x="487.9" y="352.5">47R</text>
</g>
<g font-size="3.2" fill="#f00">
<text x="236.4" y="179.5">+</text>
<text x="97.6" y="216.9">29</text>
<text x="105.4" y="219.2">VCC</text>
<text x="97.6" y="287.4">20</text>
<text x="105.4" y="289.7">VCC_IO</text>
</g>
<g font-size="3.2" fill="#00f">
<text x="115.9" y="184.1" transform="rotate(-90 115.9 184.1)">32</text>
<text x="126.5" y="184.1" transform="rotate(-90 126.5 184.1)">31</text>
<text x="137.1" y="184.1" transform="rotate(-90 137.1 184.1)">34</text>
<text x="147.7" y="184.1" transform="rotate(-90 147.7 184.1)">33</text>
<text x="156.9" y="190.9">VSA</text>
<text x="167.8" y="188.7">4</text>
<text x="118.2" y="193.5" transform="rotate(-90 118.2 193.5)">CPI</text>
<text x="128.8" y="194.8" transform="rotate(-90 128.8 194.8)">CPO</text>
<text x="139.4" y="194.8" transform="rotate(-90 139.4 194.8)">VCP</text>
<text x="150" y="192.7" transform="rotate(-90 150 192.7)">VS</text>
<text x="99.2" y="206.3">3</text>
<text x="105.4" y="208.6">12VOUT</text>
<text x="157.4" y="208.6">CB1</text>
<text x="167.8" y="209.8">1</text>
<text x="167.8" y="206.3">2</text>
<text x="99.2" y="213.3">5</text>
<text x="105.4" y="215.6">5VOUT</text>
<text x="154.6" y="215.6">BMB1</text>
<text x="157.2" y="212.1">HB1</text>
<text x="167.8" y="213.3">48</text>
<text x="157.6" y="219.2">LB1</text>
<text x="167.8" y="220.4">46</text>
<text x="167.8" y="216.9">47</text>
<text x="154.6" y="226.2">BMB2</text>
<text x="157.6" y="222.7">LB2</text>
<text x="167.8" y="227.5">44</text>
<text x="167.8" y="223.9">45</text>
<text x="157.2" y="229.8">HB2</text>
<text x="157.4" y="233.3">CB2</text>
<text x="167.8" y="231">43</text>
<text x="97.6" y="238">12</text>
<text x="155.3" y="236.8">SRBL</text>
<text x="167.8" y="238">9</text>
<text x="167.8" y="234.5">10</text>
<text x="97.6" y="241.6">13</text>
<text x="97.6" y="245.1">14</text>
<text x="105.4" y="243.9">CSN_CFG3</text>
<text x="105.4" y="240.3">CLK</text>
<text x="155" y="240.3">SRBH</text>
<text x="97.6" y="248.6">15</text>
<text x="105.4" y="247.4">SCK_CFG2</text>
<text x="105.4" y="250.9">SDI_CFG1</text>
<text x="157.2" y="250.9">CA1</text>
<text x="167.8" y="248.6">42</text>
<text x="97.6" y="252.2">16</text>
<text x="97.6" y="255.7">17</text>
<text x="105.4" y="254.4">SDO_CFG0</text>
<text x="105.4" y="258">REFL_STEP</text>
<text x="154.4" y="258">BMA1</text>
<text x="157" y="254.4">HA1</text>
<text x="167.8" y="255.7">40</text>
<text x="167.8" y="252.2">41</text>
<text x="97.6" y="259.2">18</text>
<text x="97.6" y="262.7">28</text>
<text x="105.4" y="261.5">REFR_DIR</text>
<text x="157.4" y="261.5">LA1</text>
<text x="167.8" y="262.7">38</text>
<text x="167.8" y="259.2">39</text>
<text x="105.4" y="265">DRV_ENN</text>
<text x="154.4" y="268.6">BMA2</text>
<text x="157.4" y="265">LA2</text>
<text x="167.8" y="269.8">36</text>
<text x="167.8" y="266.3">37</text>
<text x="97.6" y="273.3">23</text>
<text x="105.4" y="275.6">ENCB_DCEN_CFG4</text>
<text x="157" y="272.1">HA2</text>
<text x="157.2" y="275.6">CA2</text>
<text x="167.8" y="273.3">35</text>
<text x="97.6" y="276.8">24</text>
<text x="97.6" y="280.4">25</text>
<text x="105.4" y="279.1">ENCA_DCIN_CFG5</text>
<text x="154.8" y="279.1">SRAH</text>
<text x="167.8" y="280.4">7</text>
<text x="167.8" y="276.8">8</text>
<text x="105.4" y="282.7">ENCN_DCO_CFG6</text>
<text x="155.1" y="282.7">SRAL</text>
<text x="97.6" y="291">21</text>
<text x="105.4" y="293.3">SD_MODE</text>
<text x="145.6" y="293.3">DIAG1_SWP</text>
<text x="167.8" y="291">27</text>
<text x="97.6" y="294.5">22</text>
<text x="105.4" y="296.8">SPI_MODE</text>
<text x="145.1" y="296.8">DIAG0_SWN</text>
<text x="167.8" y="294.5">26</text>
<text x="132.3" y="303" transform="rotate(-90 132.3 303)">TST_MODE</text>
<text x="142.9" y="303" transform="rotate(-90 142.9 303)">EP</text>
<text x="130" y="310.7" transform="rotate(-90 130 310.7)">11</text>
<text x="140.6" y="310.7" transform="rotate(-90 140.6 310.7)">49</text>
</g>
</svg>
